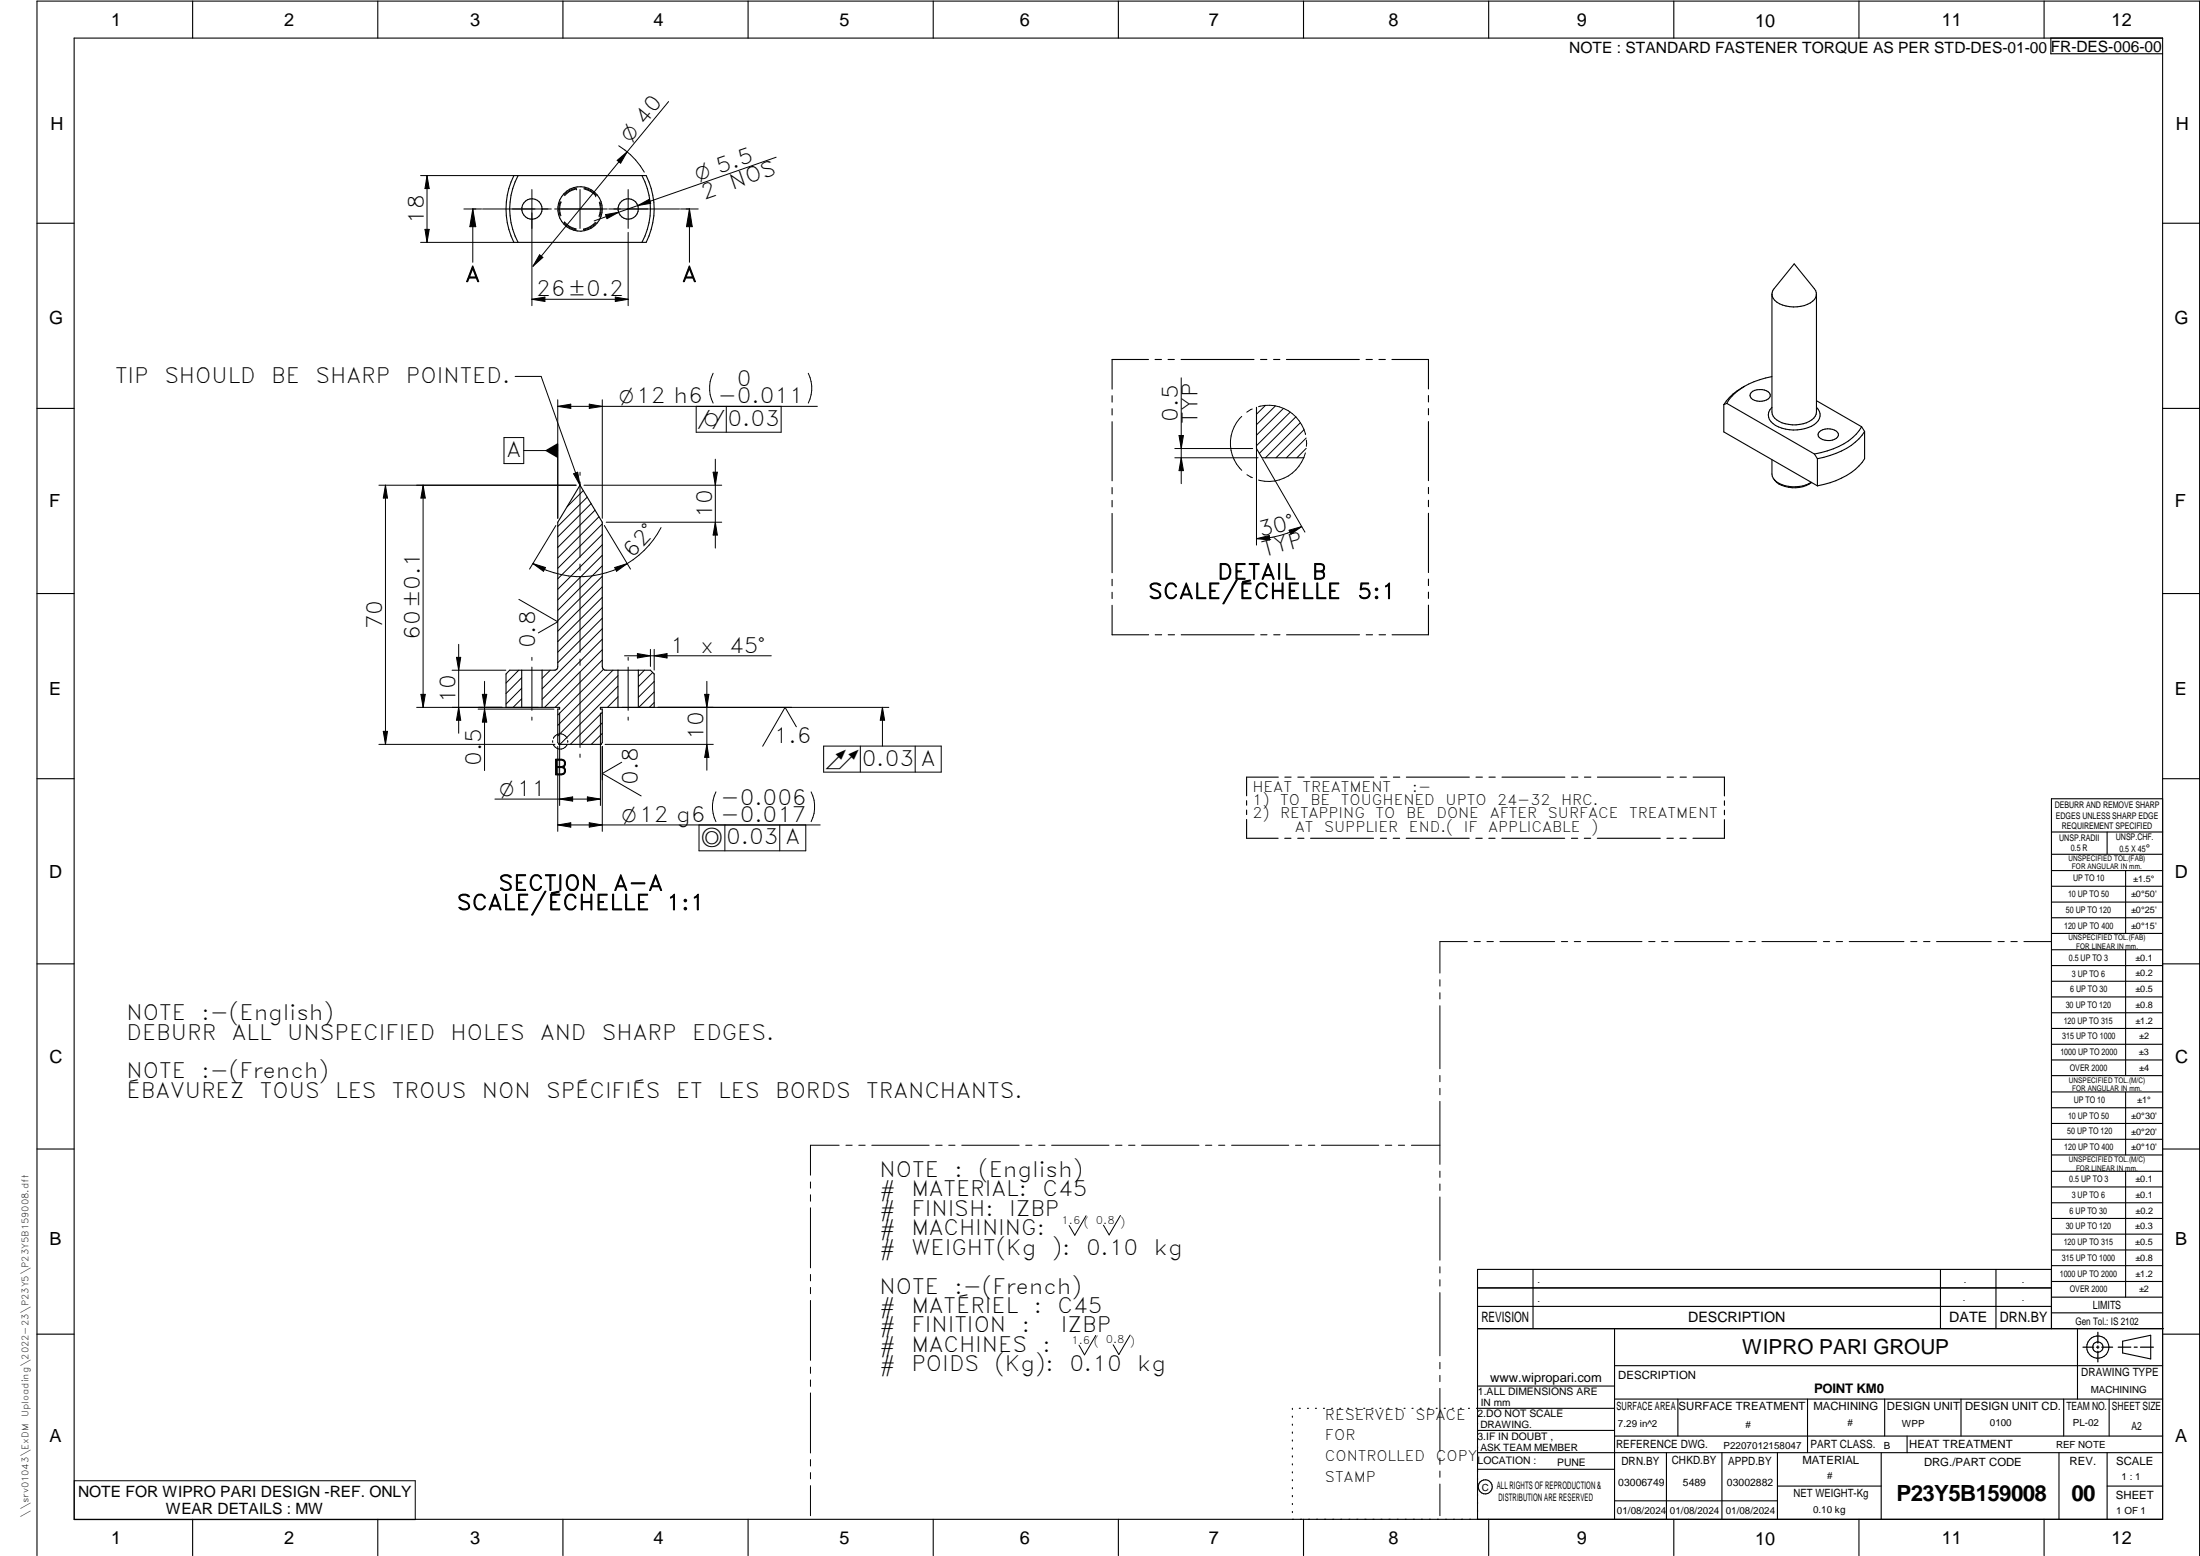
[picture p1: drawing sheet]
<svg xmlns="http://www.w3.org/2000/svg" width="594mm" height="420mm" viewBox="0 0 594 420" stroke-linecap="round" stroke-linejoin="round" font-family="sans-serif">
<g fill="none" stroke="#000" stroke-width=".3">
<path d="M20 10.3h564v400h-564zM52 .3v10M102 .3v10M152 .3v10M202 .3v10M252 .3v10M302 .3v10M352 .3v10M402 .3v10M452 .3v10M502 .3v10M552 .3v10"/>
<path d="M553.8 10.3v4.2h30.2M138.8 47.4h35.7a19.9 19.9 0 0 1 0 18h-35.7a20.3 20.3 0 0 1 0-18zM139.9 47.4a18.9 18.9 0 0 0 0 18M173.3 47.4a18.9 18.9 0 0 1 0 18M10 60.3h10M484.5 71.2l5.4 6.7a2.44 2.44 0 0 1-1 3.9 8.8 8.8 0 0 1-9.7-.7 2.21 2.21 0 0 1-.1-3.2zM490.5 79.4v31.9a4.5 4.5 0 0 1-4.5 3.3 7.6 7.6 0 0 1-7.2-2.2l-.3-1.1v-31.9M584 60.3h10M310.1 97.1h-9.8v8M311.9 97.1h1.7M315.4 97.1h1.7M318.9 97.1h19.7"/>
<path d="M340.4 97.1h1.7M343.9 97.1h1.7M347.4 97.1h19.7M368.9 97.1h1.7M372.4 97.1h1.7M375.9 97.1h9.8v7.9M10 110.3h10M300.3 106.8v1.8M300.3 110.4v1.7M300.3 113.9v15.9M339.3 110v11.1l1.5 2.5h11.3M385.7 106.8v1.7"/>
<path d="M385.7 110.3v1.7M385.7 113.8v16M465.5 109.3v7.3l25.3 14.6M466.3 108.9l-.8 .4M466.3 108.9l23.7 13.7M471.1 104.3l-.7 .4a13.6 13.6 0 0 0-4.9 4.6M472.9 106a3.5 3.5 0 0 1 5.1 .6 1.98 1.98 0 0 1-2.2 1.7 2.77 2.77 0 0 1-3.2-1.5zM478.5 101.7a18.8 18.8 0 0 0-11.6 6.2l-.6 1M490.5 108.2l12.2 7M490.5 110a2.81 2.81 0 0 1-.6 4.6 10.4 10.4 0 0 1-11.1-.2 2.76 2.76 0 0 1-.3-4.4M491.3 116.6a3.8 3.8 0 0 1 4.9 .2 1.44 1.44 0 0 1-1.3 2l-1.4 .2a2.42 2.42 0 0 1-2.6-1.6zM502.7 115.2a15.1 15.1 0 0 1-9.3 6.6l-3.4 .8"/>
<path d="M502.7 115.2l.8 1.3M503.5 116.5a15.9 15.9 0 0 1-9.3 6.5l-3.4 .9M503.5 116.5v7.4a18.5 18.5 0 0 1-12.7 7.3M584 110.3h10M156.6 131l6 10v39a.94 .94 0 0 0 1.1 1h11.9l1.1 1v9h-14.6v.5h.5v9l-.3 .5h-11.4l-.3-.5v-9h.5v-.5h-14.5v-9l1-1h12a.88 .88 0 0 0 1-1v-39zM300.3 131.7v1.6M300.3 135.1v1.8M300.3 138.6v16M385.7 131.6v1.7M385.7 135.1v1.7M385.7 138.6v16M478.5 124.1v3.9a4.6 4.6 0 0 0 4.5 3.6 8.2 8.2 0 0 0 6.2-1.3"/>
<path d="M479.2 129.6a8.7 8.7 0 0 0 9.9 .6M490 122.6l.8 1.3M490.8 123.9v7.3M300.3 156.4v1.8M300.3 159.9v1.7M385.7 156.4v1.7M385.7 159.9v1.7M10 160.3h10M300.3 163.4v8h9.9M311.9 171.4h1.8M315.5 171.4h1.7M319 171.4h19.7"/>
<path d="M340.4 171.4h1.7M344 171.4h1.6M347.4 171.4h19.7M368.9 171.4h1.7M372.4 171.4h1.7M385.7 163.4v8h-9.8M584 160.3h10M140.9 181v10M146.4 181v10M166.9 181v10M172.4 181v10M10 210.3h10"/>
<path d="M336.6 216.2v1.2M336.6 218.7v1.3M345.2 209.8h-8.6v5.1M347 209.8h1.7M350.5 209.8h1.7M353.9 209.8h17.1M372.8 209.8h1.7M376.3 209.8h1.7M379.8 209.8h17M398.6 209.8h1.7M402.1 209.8h1.7M405.6 209.8h17"/>
<path d="M424.4 209.8h1.7M427.9 209.8h1.7M431.4 209.8h17M450.2 209.8h1.7M453.7 209.8h1.7M457.2 209.8h8.5v5.1M465.7 216.2v1.3M465.7 218.8v1.2M584 215.7h-30v143.1M584 210.3h10M336.6 221.3v5.1h8.5M346.9 226.4h1.7"/>
<path d="M350.4 226.4h1.7M353.9 226.4h17M372.7 226.4h1.7M376.2 226.4h1.7M379.7 226.4h17M398.5 226.4h1.8M402 226.4h1.7M405.5 226.4h17M424.3 226.4h1.7M427.8 226.4h1.7M431.3 226.4h17M450.1 226.4h1.8"/>
<path d="M453.6 226.4h1.7M465.7 221.3v5.1h-8.5M554 224.7h30M554 230.7h30M554 235.1h30M554 239.3h30M569 224.7v6M574 235.1v17M554 243.6h30M554 247.8h30M554 252.1h30M554 256.5h30"/>
<path d="M574 256.5v33.9M10 260.3h10M554 260.7h30M554 265h30M554 269.2h30M554 273.5h30M554 277.7h30M584 260.3h10M554 282h30M554 286.2h30M554 290.4h30M554 294.9h30"/>
<path d="M554 299.1h30M574 294.9v17M10 310.3h10M554 303.4h30M554 307.6h30M554 311.9h30M554 316.3h30M574 316.3v34M584 310.3h10M554 320.5h30M554 324.8h30M554 329h30"/>
<path d="M554 333.2h30M554 337.5h30M399 358.8h185.2M399 352.8h155M399 347.8h155M414 342.8v16M436 358.8v51.5M524 342.8v16M539 342.8v16M554 341.8h30M554 346h30M554 350.3h30"/>
<path d="M554 354.5h30M554 342.8h-155v67.5M561 358.8v19M10 360.3h10M399 374.3h37M436 377.8h148M453.1 377.8v10M488.1 377.8v14.5M508.9 377.8v10M529.5 377.8v10M557.3 377.8v10M569.5 377.8v10"/>
<path d="M573.2 362.2l7.6-1.6v6.3l-7.6-1.6zM584 368.8h-148M584 360.3h10M349 380.3v.3M349 382.4v.3M349 384.6v.3M349 386.7v.3M349 388.8v.3M349 391v.3M349 393.1v.3M349 395.3v.3M349 397.4v.3"/>
<path d="M349 399.5v.3M350.9 380.3h.2M353.1 380.3h.2M355.2 380.3h.3M357.4 380.3h.3M359.6 380.3h.3M361.7 380.3h.3M363.9 380.3h.3M366.1 380.3h.3M368.3 380.3h.2M370.4 380.3h.3M372.6 380.3h.3"/>
<path d="M374.8 380.3h.3M376.9 380.3h.4M379.1 380.3h.3M381.3 380.3h.3M383.4 380.3h.4M385.6 380.3h.3M387.8 380.3h.3M390 380.3h.3M392.2 380.3h.3M394.3 380.3h.3M396.5 380.3h.3M398.7 380.3h37.3"/>
<path d="M399 396.7h37M399 392.3h185M399 386.2h37M436 387.8h148M450 392.3v18M465 392.3v18M480 392.3v18M508 392.3v18M515 387.8v4.5M556 392.3v18M569 392.3v18M52 410.3v9.7"/>
<path d="M102 410.3v9.7M152 410.3v9.7M202 410.3v9.7M252 410.3v9.7M302 410.3v9.7M349 401.7v.3M349 403.8v.4M349 406v.3M349 408.1v.3M352 410.3v9.7M402 410.3v9.7M436 405.3h44"/>
<path d="M452 410.3v9.7M480 401.3h28M502 410.3v9.7M552 410.3v9.7M569 401.3h15M10 420v-419.7h584v419.7"/>
<circle cx="143.6" cy="56.4" r="2.75"/>
<circle cx="156.6" cy="56.4" r="6"/>
<circle cx="169.6" cy="56.4" r="2.75"/>
<circle cx="566.5" cy="363.7" r="1.39"/>
<circle cx="566.5" cy="363.8" r="3"/>
<circle cx="401.1" cy="401.5" r="1.9"/>
</g>
<g fill="none" stroke="#000" stroke-width=".27">
<path d="M167.1 39.4a20 20 0 0 1 6.9 7.1M180.5 27.4l-36.6 44.5M113.6 47.4h25.2M115.3 47.4v18M115.3 47.4l.6 3.5h-1.1zM125.3 56.4h4.7M127.7 56.4v14.4M127.7 56.4l.8 4.8h-1.6zM130.3 56.4h18.6M143.6 51.2v31.3M149.8 56.4h14.2M151.3 54.5a5.6 5.6 0 0 0 0 3.8"/>
<path d="M151.5 54.5a5.3 5.3 0 0 0 0 3.8M151.5 54.5h.1M152.4 59.9h.1M152.4 59.9a5.3 5.3 0 0 0 3.2 1.9M155.7 50.8a5.7 5.7 0 0 0-3.4 1.9M155.7 51a5.1 5.1 0 0 0-3.2 1.8M155.7 51h.1M156.6 51.2v10.5M157.7 50.8a5.8 5.8 0 0 1 3.3 1.9M157.7 51a5.6 5.6 0 0 1 3.2 1.9M160.9 52.9h.1M161.8 58.3h.1"/>
<path d="M161.8 54.6a5.5 5.5 0 0 1 0 3.7M162 54.5a5.6 5.6 0 0 1 0 3.9M163.5 58l3.5-.7-3.1 1.8zM164.4 56.4h19.1M166.7 43.3l2.7-2.3-1.8 3.1zM169.6 51.2v10.5M172.2 55.5l3.1-1.7 .4 1.1zM183.8 56.4h4.7M186.2 56.4v14.4M186.2 56.4l.7 4.8h-1.5zM209.6 42.5l-49.2 17.1M113.6 65.4h25.2"/>
<path d="M114.8 61.9h1.1l-.6 3.5zM145.7 68.8l.9 .7-2.7 2.4zM152.3 60.1a5.8 5.8 0 0 0 3.3 2M157.6 61.8h.1M160.8 60a5.8 5.8 0 0 1-3.2 1.8M161 60.1a5.5 5.5 0 0 1-3.4 2M169.6 62.7v19.8M143.6 80.8h26M143.6 80.8l3.5-.6v1.2zM166.2 80.2l3.4 .6-3.4 .6zM136.1 118.2h5.3v7h-5.3zM139.1 101.6h7l10.5 29.4"/>
<path d="M150.6 109.7l3.5-.6v1.2zM150.6 107.9v32.1M150.6 109.7h70.1M159.1 109.1l3.5 .6-3.5 .6zM162.6 107.9v32.1M188 109.7v7h22.9v-7M192.6 100.8a9 9 0 0 0 0 8M196.1 109.7v7M218.3 100.8a9 9 0 0 1 0 8M318.4 117.6h1.2l-.6 3.5zM319 102v28.6M335.3 112.4a10.2 10.2 0 0 0 0 14.6"/>
<path d="M338.2 110.4l-1.5 .9M339.3 119.6v27.6M339.8 109.8a10.1 10.1 0 0 1 10.1 2.8M341.7 109.5l-2.4 2.3M344.4 109.6l-5.1 5.1M346.6 110.3l-7.3 7.2M348.4 111.3l-9.1 9.1M349.9 112.6l-9.8 9.8M349.9 112.6a11 11 0 0 1 2.6 4.5M351.1 114.1l-9.4 9.5M352.1 116l-7.6 7.6M352.5 117.1h.1"/>
<path d="M352.7 118.3l-5.3 5.3M352.8 118.8v1.7M102.3 131h53.3M104.1 131v70M104.1 131l.5 3.5h-1.1zM114.3 131v60M114.3 131l.5 3.5h-1.1zM141.4 121.7h9.2M154.9 127.9l1.1-.4 .6 3.5zM156.6 127.5v.9M156.6 130.1v20.4M157.5 132.5l-4.3 4.3"/>
<path d="M157.7 131h37.2M158.6 134.2l-8 8M159.6 136l-9 9M160.7 137.8l-10.1 10M161.7 139.5l-11.1 11.2M192.6 127.5h1.1l-.5 3.5zM193.2 124v24M317.2 121.1h21.1M317.2 123.6h22.5M319 123.6l.6 3.5h-1.2zM336.7 128.2l1.5 .8M340.9 123.9l11.5 19.8"/>
<path d="M352.5 122.3a10.2 10.2 0 0 1-12.7 7.3M352.7 121.1l-2.5 2.5M143.9 152.2a24.7 24.7 0 0 0 25.5 0M143.9 152.2l3.4 1-.5 1.1zM150.1 141.9l-7.1 11.8M156.6 152.3v1.7M156.6 155.8v20.3M162.6 141.5l-12 12M162.6 144.3l-12 12M162.6 147.1l-12 12M162.6 149.9l-12 12.1M162.6 152.8l-12 12"/>
<path d="M162.6 155.6l-12 12M162.6 158.5l-12 11.9M163.2 141.9l7.1 11.8M163.7 141h31.2M166 153.2l3.4-1-2.9 2.1zM178.5 142.5a24.8 24.8 0 0 1-9.1 9.7M193.2 141l.5 3.5h-1.1zM339.3 145.5l3.5-.9 .1 1.2zM348.1 143.2l3.4-1-2.9 2zM351.5 142.2a24.9 24.9 0 0 1-12.2 3.3M123.3 177.5h1.1l-.5 3.5zM123.9 174v24"/>
<path d="M140.1 161.8l10.5 6.1-5.2 3M143.6 177.5v.8M156.6 178v1.7M162.6 161.3l-12 12M162.6 164.1l-12 12M162.6 166.9l-12 12M162.6 169.8l-16.2 16.2M162.6 172.6l-16.2 16.2M162.6 175.4l-15.5 15.6M162.6 178.2l-12.7 12.8M168.6 177.1h39.7M169.6 177.5v.8"/>
<path d="M172.1 176.5l3.5 .6-3.5 .6zM175.6 175.3v4.7M176.7 177.1l3.4-.6v1.2zM176.7 175.3v5.6M103.5 197.5h1.1l-.5 3.5zM112.5 191h32.8M113.7 187.5h1.1l-.5 3.5zM122.1 181h14.5M123.9 191l.5 3.5h-1.1zM129.1 191.5h20.5M130.3 187.5h1.1l-.6 3.5zM130.8 184v24.1"/>
<path d="M130.8 191.5l.6 3.5h-1.1zM140.1 181l-3.5 3.4M140.9 188.7l-2.3 2.3M140.9 183l-4.3 4.3M140.9 185.8l-4.3 4.3M143.6 180.1v11.7M143.6 193.6v.9M148.6 181l-2.2 2.2M149.3 200v.5M151.1 192.5v25M153.1 199.3a1.99 1.99 0 0 0-1.8-1.2 1.99 1.99 0 0 0-1.9 1.3M153.3 199.9v.5"/>
<path d="M156.6 181.4v20.4M162.1 192.5v25M162.6 198l-2.9 3M162.6 192.4l-8.6 8.6M162.6 195.2l-5.8 5.8M163 180.7l-12.4 12.4M165.5 181l-14.9 14.9M166.9 185.3l-15.7 15.7M166.9 182.5l-16.3 16.2M166.9 188.1l-2.9 2.9M167.9 191h72.1M169.6 180.1v11.7"/>
<path d="M169.6 193.6v.9M174 181l-1.6 1.6M176.2 181.6l-3.8 3.9M176.7 189.7l-1.4 1.3M176.7 186.9l-4.2 4.1M176.7 184l-4.3 4.3M190.3 187.5h1.1l-.5 3.5zM190.9 184v24M215 196.3l-3-5.3-6.1 10.5M238.3 191l.6 3.5h-1.2zM238.3 191v10.5M102.3 201h47.6"/>
<path d="M133.6 215.8h28.5M150.6 201.5v23M151.1 215.8l3.5-.6v1.1zM153.1 201a1.99 1.99 0 0 1-1.8 1.3 1.99 1.99 0 0 1-1.9-1.2M156.6 203.6v.9M158.6 215.2l3.5 .6-3.5 .5zM162.6 201.5v23M163.4 201h29.2M167.9 205.8l-5.3 3.1 10.5 6M190.9 201l.5 3.5h-1.1zM193.3 213.8a9 9 0 0 0 0 8.1M219 213.8a9 9 0 0 1 0 8.1"/>
<path d="M222.4 201.5h31.8v7h-31.8zM232.3 201.5v7M247.1 201.5v7M150.6 222.8l3.5-.6v1.2zM150.6 222.8h70.9M159.1 222.2l3.5 .6-3.5 .6zM188.8 222.8v6.9h28.8v-6.9M195.7 222.8v6.9M210.6 222.8v6.9M396.2 254.3h-7.4v8.5M398.1 254.3h1.6M401.5 254.3h1.8"/>
<path d="M405 254.3h14.8M421.6 254.3h1.7M425.1 254.3h1.7M428.6 254.3h14.8M445.2 254.3h1.7M448.7 254.3h1.7M452.2 254.3h14.8M468.8 254.3h1.7M472.3 254.3h1.7M475.8 254.3h14.8M492.4 254.3h1.7M495.8 254.3h1.8"/>
<path d="M499.4 254.3h14.7M516 254.3h1.6M519.4 254.3h1.8M522.9 254.3h14.8M539.5 254.3h1.7M543 254.3h1.7M546.5 254.3h7.4M388.8 264.5v1.8M388.8 268.1v1.6M388.8 271.6v17M388.8 290.4v1.7M388.8 293.9v1.7"/>
<path d="M388.8 297.4v17M218.9 319.2v1.6M226.6 309.2h-7.7v8.1M228.4 309.2h1.7M231.9 309.2h1.7M235.4 309.2h15.5M252.7 309.2h1.7M256.2 309.2h1.7M259.7 309.2h15.5M277 309.2h1.7M280.5 309.2h1.7M284 309.2h15.5"/>
<path d="M301.2 309.2h1.8M304.8 309.2h1.7M308.3 309.2h15.5M325.5 309.2h1.7M329.1 309.2h1.6M332.6 309.2h15.4M349.8 309.2h1.7M353.3 309.2h1.7M356.8 309.2h15.5M374.1 309.2h1.7M377.6 309.2h1.7M381.1 309.2h7.7"/>
<path d="M388.8 316.2v1.7M388.8 319.7v1.7M218.9 322.6v1.8M218.9 326.1v16.2M293.3 328.3l-3.1 5.2-1.5-2.6M302.5 328.2l-3 5.3-1.5-2.7M388.8 323.2v17.1M218.9 344.1v1.8M218.9 347.6v1.7M218.9 351.2v16.1M388.8 342.1v1.6M388.8 345.6v1.7"/>
<path d="M388.8 349v17.1M218.9 369.1v1.7M218.9 372.6v1.8M218.9 376.1v16.2M295.9 360.6l-3 5.2-1.5-2.6M305.2 360.5l-3.1 5.3-1.5-2.7M388.8 367.9v1.7M388.8 371.4v1.7M388.8 374.9v17M20.1 399.8h92v10.5h-92zM218.9 394.1v1.8M218.9 397.6v1.7"/>
<path d="M388.8 393.7v1.7M388.8 397.2v1.7M218.9 401.2v8.1M388.8 400.7v8.6"/>
</g>
<path d="M566.5 359.7v3M562.5 363.8h2.9M566.1 363.8h.7M566.5 363.4v.7M566.5 364.9v2.8M567.6 363.8h2.9M572 363.8h3.4M576.3 363.8h.8M578 363.8h3.5" fill="none" stroke="#000" stroke-width=".34"/>
<g fill="#000">
<path d="M115.3 47.4l.6 3.5h-1.1zM163.5 58l3.5-.7-3.1 1.8zM166.7 43.3l2.7-2.3-1.8 3.1zM172.2 55.5l3.1-1.7 .4 1.1zM114.8 61.9h1.1l-.6 3.5zM127.7 56.4l.8 4.8h-1.6zM145.7 68.8l.9 .7-2.7 2.4zM186.2 56.4l.7 4.8h-1.5zM143.6 80.8l3.5-.6v1.2zM166.2 80.2l3.4 .6-3.4 .6zM150.6 109.7l3.5-.6v1.2zM159.1 109.1l3.5 .6-3.5 .6z"/>
<path d="M318.4 117.6h1.2l-.6 3.5zM104.1 131l.5 3.5h-1.1zM114.3 131l.5 3.5h-1.1zM147.1 121.7l3.5-2.1v4.1zM154.9 127.9l1.1-.4 .6 3.5zM192.6 127.5h1.1l-.5 3.5zM319 123.6l.6 3.5h-1.2zM143.9 152.2l3.4 1-.5 1.1zM166 153.2l3.4-1-2.9 2.1zM193.2 141l.5 3.5h-1.1zM339.3 145.5l3.5-.9 .1 1.2zM348.1 143.2l3.4-1-2.9 2z"/>
<path d="M123.3 177.5h1.1l-.5 3.5zM172.1 176.5l3.5 .6-3.5 .6zM176.7 177.1l3.4-.6v1.2zM103.5 197.5h1.1l-.5 3.5zM113.7 187.5h1.1l-.5 3.5zM123.9 191l.5 3.5h-1.1zM130.3 187.5h1.1l-.6 3.5zM130.8 191.5l.6 3.5h-1.1zM190.3 187.5h1.1l-.5 3.5zM238.3 191l.6 3.5h-1.2zM151.1 215.8l3.5-.6v1.1zM158.6 215.2l3.5 .6-3.5 .5z"/>
<path d="M190.9 201l.5 3.5h-1.1zM150.6 222.8l3.5-.6v1.2zM159.1 222.2l3.5 .6-3.5 .6z"/>
</g>
<g font-size="6">
<text x="512.1" y="405.2">P23Y5B159008</text>
<text x="559.4" y="405.2">00</text>
</g>
<g font-size="5.7">
<text x="190.2" y="53.9" transform="rotate(-19 190.2 53.9)">2</text>
<text x="197.8" y="51.2" transform="rotate(-19 197.8 51.2)">NOS</text>
<text x="114.5" y="60.4" transform="rotate(-90 114.5 60.4)">18</text>
<text x="125.6" y="76.1">A</text>
<text x="184.1" y="76.1">A</text>
<text x="144.8" y="79.9">26±0.2</text>
<text x="31.1" y="103.4">TIP</text>
<text x="44.4" y="103.4">SHOULD</text>
<text x="73.2" y="103.4">BE</text>
<text x="85.2" y="103.4">SHARP</text>
<text x="109.6" y="103.4">POINTED.</text>
<text x="199" y="104.3">0</text>
<text x="193.8" y="108.8">-0.011</text>
<text x="318.1" y="113.9" transform="rotate(-90 318.1 113.9)">0.5</text>
<text x="196.5" y="115">0.03</text>
<text x="323.3" y="114.4" transform="rotate(-90 323.3 114.4)">TYP</text>
<text x="136.8" y="123.4">A</text>
<text x="192.3" y="140" transform="rotate(-90 192.3 140)">10</text>
<text x="340.5" y="145.1" transform="rotate(-15 340.5 145.1)">30°</text>
<text x="170.8" y="150.8" transform="rotate(-48 170.8 150.8)">62°</text>
<text x="341.4" y="150.3" transform="rotate(-15 341.4 150.3)">TYP</text>
<text x="310" y="161.7">SCALE/ÉCHELLE</text>
<text x="328.7" y="156.4">DETAIL</text>
<text x="354.2" y="156.4">B</text>
<text x="366.5" y="161.7">5:1</text>
<text x="103.2" y="170" transform="rotate(-90 103.2 170)">70</text>
<text x="113.4" y="172.8" transform="rotate(-90 113.4 172.8)">60±0.1</text>
<text x="144.5" y="175" transform="rotate(-90 144.5 175)">0.8</text>
<text x="181" y="176.2">1</text>
<text x="189.1" y="176.2">x</text>
<text x="196.9" y="176.2">45°</text>
<text x="123" y="189.9" transform="rotate(-90 123 189.9)">10</text>
<text x="190" y="199.9" transform="rotate(-90 190 199.9)">10</text>
<text x="209" y="200.6">1.6</text>
<text x="130" y="206.8" transform="rotate(-90 130 206.8)">0.5</text>
<text x="149.3" y="209.3">B</text>
<text x="232.7" y="206.7">0.03 A</text>
<text x="172.2" y="211.9" transform="rotate(-90 172.2 211.9)">0.8</text>
<text x="194.6" y="217.3">-0.006</text>
<text x="194.6" y="221.9">-0.017</text>
<text x="196.1" y="228">0.03 A</text>
<text x="123.4" y="245.7">SCALE/ÉCHELLE</text>
<text x="134.6" y="240.5">SECTION</text>
<text x="165.6" y="240.5">A-A</text>
<text x="179.9" y="245.7">1:1</text>
<text x="34.2" y="275.5">NOTE</text>
<text x="54.4" y="275.5">:-(English)</text>
<text x="34.2" y="280.7">DEBURR</text>
<text x="62.6" y="280.7">ALL</text>
<text x="77.5" y="280.7">UNSPECIFIED</text>
<text x="121.7" y="280.7">HOLES</text>
<text x="145.8" y="280.7">AND</text>
<text x="162.5" y="280.7">SHARP</text>
<text x="186.9" y="280.7">EDGES.</text>
<text x="34.2" y="291.2">NOTE</text>
<text x="54.4" y="291.2">:-(French)</text>
<text x="34.2" y="296.5">ÉBAVUREZ</text>
<text x="70.2" y="296.5">TOUS</text>
<text x="90.5" y="296.5">LES</text>
<text x="105.8" y="296.5">TROUS</text>
<text x="130.1" y="296.5">NON</text>
<text x="147.5" y="296.5">SPÉCIFIÉS</text>
<text x="182.6" y="296.5">ET</text>
<text x="193.9" y="296.5">LES</text>
<text x="209.3" y="296.5">BORDS</text>
<text x="233.9" y="296.5">TRANCHANTS.</text>
<text x="237.5" y="317.8">NOTE</text>
<text x="257.7" y="317.8">:</text>
<text x="264.1" y="317.8">(English)</text>
<text x="237.5" y="323">#</text>
<text x="246.1" y="323">MATERIAL:</text>
<text x="281.5" y="323">C45</text>
<text x="237.5" y="328.3">#</text>
<text x="246.1" y="328.3">FINISH:</text>
<text x="272.5" y="328.3">IZBP</text>
<text x="237.5" y="333.5">#</text>
<text x="246.1" y="333.5">MACHINING:</text>
<text x="237.5" y="338.8">#</text>
<text x="246.1" y="338.8">WEIGHT(Kg</text>
<text x="284" y="338.8">):</text>
<text x="293.3" y="338.8">0.10</text>
<text x="311.6" y="338.8">kg</text>
<text x="237.5" y="349.3">NOTE</text>
<text x="257.7" y="349.3">:-(French)</text>
<text x="237.5" y="354.5">#</text>
<text x="237.5" y="359.8">#</text>
<text x="246.1" y="354.5">MATÉRIEL</text>
<text x="246.1" y="359.8">FINITION</text>
<text x="275.9" y="359.8">:</text>
<text x="279.2" y="354.5">:</text>
<text x="285.6" y="354.5">C45</text>
<text x="286.5" y="359.8">IZBP</text>
<text x="237.5" y="365">#</text>
<text x="246.1" y="365">MACHINES</text>
<text x="281.5" y="365">:</text>
<text x="237.5" y="370.3">#</text>
<text x="246.1" y="370.3">POIDS</text>
<text x="268.5" y="370.3">(Kg):</text>
<text x="288.8" y="370.3">0.10</text>
<text x="307.1" y="370.3">kg</text>
</g>
<text font-size="5.6" x="470.5" y="365.5">WIPRO PARI GROUP</text>
<g font-size="5.4">
<text x="170.2" y="38.6" transform="rotate(-51 170.2 38.6)">O 40</text>
<text x="188.4" y="48.9" transform="rotate(-19 188.4 48.9)">O 5.5</text>
<text x="167.2" y="108.8">O12 h6</text>
<text x="188.3" y="115">j</text>
<text x="222.8" y="206.7">_</text>
<text x="134.9" y="214.9">O11</text>
<text x="167.9" y="221.9">O12 g6</text>
<text x="189.4" y="228">a</text>
</g>
<g font-size="4.9">
<text x="30" y="6.9">1</text>
<text x="76.7" y="6.9">2</text>
<text x="127" y="6.9">3</text>
<text x="176.5" y="6.9">4</text>
<text x="226.7" y="6.9">5</text>
<text x="275.4" y="6.9">6</text>
<text x="326.4" y="6.9">7</text>
<text x="375" y="6.9">8</text>
<text x="425.8" y="6.9">9</text>
<text x="473.9" y="7.3">10</text>
<text x="524.3" y="6.9">11</text>
<text x="570.2" y="6.9">12</text>
<text x="13.6" y="35.1">H</text>
<text x="587.6" y="35.1">H</text>
<text x="13.2" y="87.5">G</text>
<text x="587.2" y="87.5">G</text>
<text x="13.2" y="137">F</text>
<text x="587.2" y="137">F</text>
<text x="13.2" y="187.6">E</text>
<text x="587.2" y="187.6">E</text>
<text x="13.2" y="237">D</text>
<text x="587.2" y="237">D</text>
<text x="13.4" y="287.1">C</text>
<text x="587.4" y="287.1">C</text>
<text x="13.4" y="336.2">B</text>
<text x="587.4" y="336.2">B</text>
<text x="13.4" y="389.3">A</text>
<text x="587.4" y="389.3">A</text>
<text x="30" y="416.9">1</text>
<text x="76.7" y="416.9">2</text>
<text x="127" y="416.9">3</text>
<text x="176.5" y="416.9">4</text>
<text x="226.7" y="416.9">5</text>
<text x="275.4" y="416.9">6</text>
<text x="326.4" y="416.9">7</text>
<text x="375" y="416.9">8</text>
<text x="425.8" y="416.9">9</text>
<text x="473.9" y="417.3">10</text>
<text x="524.3" y="416.9">11</text>
<text x="570.2" y="416.9">12</text>
</g>
<g font-size="4.2">
<text x="423.7" y="14.3">NOTE : STANDARD FASTENER TORQUE AS PER STD-DES-01-00</text>
<text x="553.8" y="14">FR-DES-006-00</text>
<text x="21.1" y="404.3">NOTE FOR WIPRO PARI DESIGN -REF. ONLY</text>
<text x="44.8" y="408.8">WEAR DETAILS : MW</text>
</g>
<g font-size="3.9">
<text x="338.2" y="213.8">HEAT</text>
<text x="351.7" y="213.8">TREATMENT</text>
<text x="381.4" y="213.8">:-</text>
<text x="338.2" y="217.4">1)</text>
<text x="338.2" y="221">2)</text>
<text x="345.7" y="217.4">TO</text>
<text x="345.7" y="221">RETAPPING</text>
<text x="353.9" y="217.4">BE</text>
<text x="362.1" y="217.4">TOUGHENED</text>
<text x="371.5" y="221">TO</text>
<text x="379.7" y="221">BE</text>
<text x="387.9" y="221">DONE</text>
<text x="390.4" y="217.4">UPTO</text>
<text x="402.3" y="221">AFTER</text>
<text x="404.3" y="217.4">24-32</text>
<text x="418" y="221">SURFACE</text>
<text x="421.6" y="217.4">HRC.</text>
<text x="439.9" y="221">TREATMENT</text>
<text x="349.7" y="224.6">AT</text>
<text x="357.5" y="224.6">SUPPLIER</text>
<text x="380.4" y="224.6">END.(</text>
<text x="395.3" y="224.6">IF</text>
<text x="401.9" y="224.6">APPLICABLE</text>
<text x="429.7" y="224.6">)</text>
<text x="400" y="357.1">REVISION</text>
<text x="455.9" y="357.1">DESCRIPTION</text>
<text x="526.4" y="357.1">DATE</text>
<text x="540" y="357.1">DRN.BY</text>
<text x="357.8" y="383.3">RESERVED</text>
<text x="382.3" y="383.3">SPACE</text>
<text x="357.8" y="388.9">FOR</text>
<text x="357.8" y="394.5">CONTROLLED</text>
<text x="387.8" y="394.5">COPY</text>
<text x="357.8" y="400">STAMP</text>
</g>
<text font-size="3.6" x="489.9" y="376.1">POINT KM0</text>
<text font-size="3.5" x="402.4" y="373.3">www.wipropari.com</text>
<g font-size="3.1">
<text x="565.1" y="353.5">LIMITS</text>
<text x="562" y="371.7">DRAWING TYPE</text>
<text x="437" y="372.3">DESCRIPTION</text>
<text x="436.5" y="380.8">SURFACE AREA</text>
<text x="453.3" y="380.8">SURFACE TREATMENT</text>
<text x="489.7" y="380.8">MACHINING</text>
<text x="509.5" y="380.8">DESIGN UNIT</text>
<text x="530.6" y="380.8">DESIGN UNIT CD.</text>
<text x="558" y="380.6">TEAM NO.</text>
<text x="570.3" y="380.7">SHEET SIZE</text>
<text x="575.6" y="386.1">A2</text>
<text x="436.4" y="391.1">REFERENCE DWG.</text>
<text x="437.8" y="395.5">DRN.BY</text>
<text x="451.4" y="395.4">CHKD.BY</text>
<text x="466.6" y="395.5">APPD.BY</text>
<text x="486.7" y="395.4">MATERIAL</text>
<text x="488.9" y="390.9">PART CLASS.</text>
<text x="515.6" y="390.9">HEAT TREATMENT</text>
<text x="519.6" y="395.9">DRG./PART CODE</text>
<text x="558.9" y="395.5">REV.</text>
<text x="571.4" y="395.6">SCALE</text>
<text x="484.3" y="404.2">NET WEIGHT-Kg</text>
<text x="571.4" y="404.7">SHEET</text>
</g>
<text font-size="3" x="579.5" y="230.1">°</text>
<g font-size="2.8">
<text x="286.7" y="330.5">1.6 ( 0.8 )</text>
<text x="560.4" y="357.7">Gen Tol.: IS 2102</text>
<text x="289.3" y="362.8">1.6 ( 0.8 )</text>
<text x="399.1" y="376.6">1.ALL DIMENSIONS ARE</text>
<text x="399" y="382.7">2.DO NOT SCALE</text>
<text x="399" y="388.7">3.IF IN DOUBT ,</text>
<text x="399" y="395.4">LOCATION :</text>
<text x="420.5" y="396">PUNE</text>
<text x="404.2" y="402">ALL RIGHTS OF REPRODUCTION &amp;</text>
<text x="437" y="401.2">03006749</text>
<text x="454.4" y="401.2">5489</text>
<text x="466.3" y="401.2">03002882</text>
<text x="404.7" y="405.4">DISTRIBUTION ARE RESERVED</text>
</g>
<g font-size="2.7">
<text x="564.6" y="376.2">MACHINING</text>
<text x="399.9" y="379.7">IN mm</text>
<text x="399.7" y="385.7">DRAWING.</text>
<text x="436.9" y="385.4">7.29 in^2</text>
<text x="471.4" y="385.5">#</text>
<text x="498.9" y="385">#</text>
<text x="513.6" y="385.3">WPP</text>
<text x="537.3" y="385.1">0100</text>
<text x="559.7" y="385.1">PL-02</text>
<text x="399.7" y="391.8">ASK TEAM MEMBER</text>
<text x="465.4" y="391.2">P2207012158047</text>
<text x="508.7" y="391.2">B</text>
<text x="555.2" y="391.1">REF NOTE</text>
<text x="493.4" y="399.5">#</text>
<text x="572.8" y="399.7">1 : 1</text>
<text x="400.1" y="402.5">C</text>
<text x="436.6" y="408.7">01/08/2024</text>
<text x="450.9" y="408.8">01/08/2024</text>
<text x="466" y="408.9">01/08/2024</text>
<text x="489.6" y="408.5">0.10 kg</text>
<text x="571.4" y="408.7">1 OF 1</text>
</g>
<g font-size="2.5">
<text x="554.9" y="218.3">DEBURR AND REMOVE SHARP</text>
<text x="555.2" y="221">EDGES UNLESS SHARP EDGE</text>
<text x="556.1" y="227.1">UNSP.RADII</text>
<text x="556.8" y="223.8">REQUIREMENT SPECIFIED</text>
<text x="571.4" y="226.9">UNSP.CHF.</text>
<text x="559.2" y="229.9">0.5 R</text>
<text x="572.3" y="230.1">0.5 X 45</text>
<text x="559.8" y="238">UP TO 10</text>
<text x="576.1" y="238.1">±1.5°</text>
<text x="558.5" y="242.2">10 UP TO 50</text>
<text x="575.5" y="242.3">±0°50'</text>
<text x="557.4" y="250.7">120 UP TO 400</text>
<text x="557.9" y="246.5">50 UP TO 120</text>
<text x="575.5" y="250.7">±0°15'</text>
<text x="575.5" y="246.5">±0°25'</text>
<text x="558.7" y="259.4">0.5 UP TO 3</text>
<text x="559.5" y="263.7">3 UP TO 6</text>
<text x="576.6" y="263.6">±0.2</text>
<text x="576.6" y="259.4">±0.1</text>
<text x="559" y="267.9">6 UP TO 30</text>
<text x="576.6" y="267.9">±0.5</text>
<text x="557.8" y="272.2">30 UP TO 120</text>
<text x="576.6" y="272.2">±0.8</text>
<text x="556.9" y="280.7">315 UP TO 1000</text>
<text x="557.3" y="276.4">120 UP TO 315</text>
<text x="576.6" y="276.4">±1.2</text>
<text x="577.7" y="280.7">±2</text>
<text x="556.4" y="284.9">1000 UP TO 2000</text>
<text x="577.6" y="284.9">±3</text>
<text x="558.9" y="289.2">OVER 2000</text>
<text x="577.7" y="289.3">±4</text>
<text x="560" y="297.9">UP TO 10</text>
<text x="577.1" y="297.9">±1°</text>
<text x="558.5" y="302.1">10 UP TO 50</text>
<text x="575.5" y="302.1">±0°30'</text>
<text x="557.4" y="310.6">120 UP TO 400</text>
<text x="558.2" y="306.3">50 UP TO 120</text>
<text x="575.5" y="310.6">±0°10'</text>
<text x="575.5" y="306.4">±0°20'</text>
<text x="558.8" y="319.2">0.5 UP TO 3</text>
<text x="559.4" y="323.4">3 UP TO 6</text>
<text x="576.6" y="319.2">±0.1</text>
<text x="576.6" y="323.5">±0.1</text>
<text x="558.9" y="327.7">6 UP TO 30</text>
<text x="576.7" y="327.7">±0.2</text>
<text x="557.8" y="332">30 UP TO 120</text>
<text x="576.6" y="332">±0.3</text>
<text x="556.8" y="340.5">315 UP TO 1000</text>
<text x="557.3" y="336.3">120 UP TO 315</text>
<text x="576.6" y="336.3">±0.5</text>
<text x="576.6" y="340.5">±0.8</text>
<text x="415.2" y="346.4">.</text>
<text x="530.3" y="346.5">.</text>
<text x="545.9" y="346.4">.</text>
<text x="556.2" y="344.7">1000 UP TO 2000</text>
<text x="576.6" y="344.7">±1.2</text>
<text x="415.2" y="351.5">.</text>
<text x="530" y="351.3">.</text>
<text x="545.9" y="351.4">.</text>
<text x="558.9" y="349">OVER 2000</text>
<text x="577.6" y="349">±2</text>
</g>
<g font-size="2.4">
<text x="7.7" y="382.7" transform="rotate(-90 7.7 382.7)">Uploading\2022-23\P23Y5\P23Y5B159008.dft</text>
<text x="7.7" y="409.8" transform="rotate(-90 7.7 409.8)">\\srv01043\ExDM</text>
</g>
<g font-size="2.1">
<text x="558.5" y="232.4">UNSPECIFIED TOL.(FAB)</text>
<text x="559.5" y="234.7">FOR ANGULAR IN mm.</text>
<text x="558.6" y="253.9">UNSPECIFIED TOL.(FAB)</text>
<text x="560.7" y="256.3">FOR LINEAR IN mm.</text>
<text x="558.7" y="292.3">UNSPECIFIED TOL.(M/C)</text>
<text x="559.6" y="294.7">FOR ANGULAR IN mm.</text>
<text x="558.7" y="313.7">UNSPECIFIED TOL.(M/C)</text>
<text x="560.6" y="316.1">FOR LINEAR IN mm.</text>
</g>
</svg>
